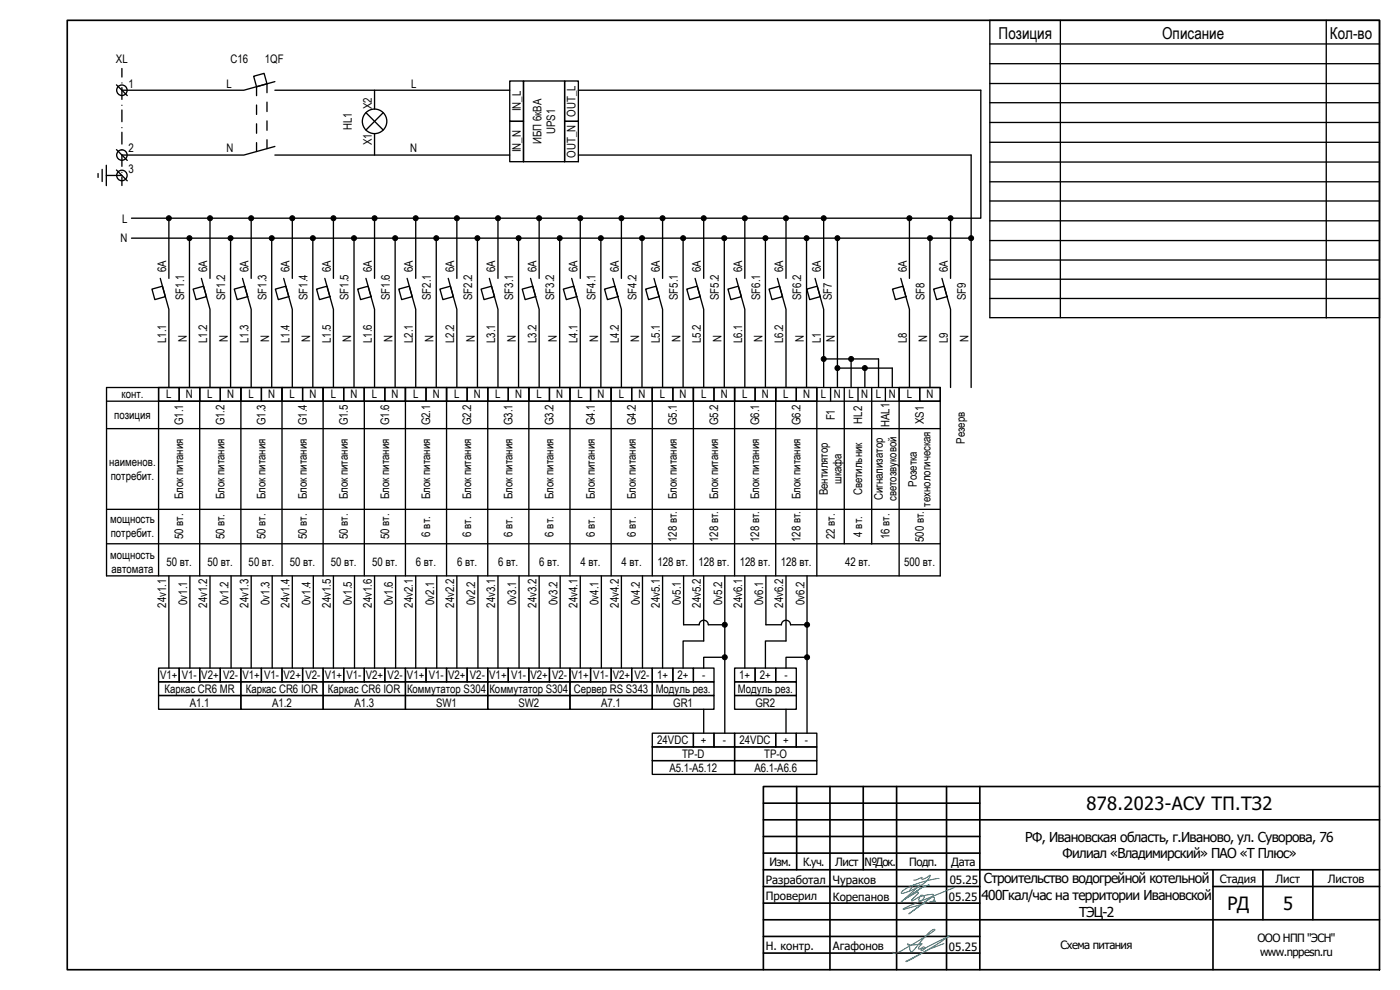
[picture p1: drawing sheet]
<svg xmlns="http://www.w3.org/2000/svg" width="420mm" height="297mm" viewBox="0 0 420 297" stroke-linecap="round" stroke-linejoin="round" font-family="sans-serif">
<g fill="none" stroke="#000" stroke-width=".5">
<path d="M20.2 6.1h393.8v284.9h-393.8zM239.1 236v25M249.1 236v55M259.1 236v25M269.1 236v55M284.1 236v55M294.1 236v55M414 236h-184.9v55M229.1 246h184.9M229.1 241h65M229.1 251h65M229.1 256h65"/>
<path d="M229.1 261h184.9M229.1 266h65M229.1 271h65M364 261v30M364 266h50M379 261v15M394 261v15M414 276h-184.9M229.1 286h65M229.1 281h65"/>
</g>
<path d="M281.8 263.7a24.8 24.8 0 0 0-11 3.7l-.3 .6a14.6 14.6 0 0 0 8.4-4.6l.2-.8-2.1 1.2a.32 .32 0 0 1-.4-.1 .32 .32 0 0 1 .1-.5l-1.5 .7-1 .2M286.5 266.2l-15.5 6.5 .2 .1 9.2-2.5a.27 .27 0 0 1 .4 .2 .27 .27 0 0 1-.4 .3l-.3-.5 .3-.5a.47 .47 0 0 0-.1-.6 .47 .47 0 0 0-.5-.1l-7 5.1 7.4-5.7-.4-.2-3.6 .6a.62 .62 0 0 1 1-.1 .62 .62 0 0 1-.1 .9l-1.1 .7-.3-.5 .3-.9-2.1 1.3-.4-.1 2.1-2.2v-.2l-.2-.1-3.9 2.1 5.4-3.6 1.9-.6-1.9 .6-6.4 4.4 5.6-5.1-1.1 .4-.9-.3-1.1 1.6M283.3 283.1a74.6 74.6 0 0 0-11.4 5.4l6-3.2 6.9-4.5-5.4 2.8a4.1 4.1 0 0 1-2.6 1 .36 .36 0 0 1 .3-.5 .36 .36 0 0 1 .4 .5 .6 .6 0 0 1-.4 .6 .6 .6 0 0 1-.7-.3l.3-.4-.8 .3a.54 .54 0 0 1-.3-.6 .54 .54 0 0 1 .5-.4 .51 .51 0 0 0 .5-.7 7.5 7.5 0 0 1-4.3 .2l.2-.1a1.25 1.25 0 0 1 .5 1.5 .57 .57 0 0 0 .3 .8 .57 .57 0 0 0 .8-.2l1.4-1.8a14.6 14.6 0 0 1 4.9-4.7l.2 .1a66.4 66.4 0 0 1-11.9 7.1l-.7 .1v-.4" fill="none" stroke="#008080" stroke-width=".3"/>
<g fill="none" stroke="#000" stroke-width=".4">
<path d="M297.1 19.1h116.9M297.1 13.2h116.9M318.2 6.1v89.2M398 6.1v89.3M35 25.5l3.2 3.2M36.6 20.6v2.5M36.6 26.3v3.5M36.6 31.6h.1M36.6 33v3.5M36.6 38.3h.1M36.6 39.7v3.5M36.6 24.9h.1"/>
<path d="M76.1 22.9l3.2-.9 .8 3.1-3.1 .9zM77 26v2.7M77 31.5v2.8M77 37.1v2.9M80.1 25.1v2.7M80.1 30.6v2.9M80.1 36.3v2.8M82.5 27.1h70.5M82.5 24.5l-9.3 2.6h-36.6M109.8 33.8l5.2 5.2M112.4 27.1v5.6M115 33.8l-5.2 5.2"/>
<path d="M153 24.3h4.1v12.1h-4.1zM153 36.4h4.1v12.1h-4.1zM157.1 24.3h12.3v24.2h-12.3zM169.4 24.3h4.2v12.1h-4.2zM169.4 36.4h4.2v12.1h-4.2zM173.6 27.1h120.8v38.4h-254.9M297.1 25.1h116.9M297.1 30.8h116.9M297.1 36.7h116.9M29.4 52.1v1.1M30.7 50.8v3.7M31.9 49.6v6.1"/>
<path d="M31.9 52.6h4.7M35 44.9l3.2 3.2M35 51l3.2 3.3M36.6 45h.1M36.6 46.4v3.5M36.6 51.7h.1M36.6 53.1v2.6M77 42.8v2.7M80.1 41.9v2.7M82.5 43.9l-9.3 2.6h-36.6M82.5 46.5h70.5M112.4 40.1v6.4"/>
<path d="M173.6 46.5h117.9v25h-252M297.1 42.7h116.9M297.1 48.6h116.9M297.1 54.5h116.9M50.7 66.2v17.3M56.9 72.2v44.1M63 66.2v17.3M69.2 72.2v44.1M75.4 66.2v17.3M81.5 72.2v44.1M87.7 66.2v17.3M93.9 72.2v44.1"/>
<path d="M100.1 66.2v17.3M106.2 72.2v44.1M112.4 66.2v17.3M118.6 72.2v44.1M124.8 66.2v17.3M130.9 72.2v44.1M137.1 66.2v17.3M143.3 72.2v44.1M149.4 66.2v17.3M155.6 72.2v44.1M161.8 66.2v17.3M168 72.2v44.1"/>
<path d="M174.1 66.2v17.3M180.3 72.2v44.1M186.5 66.2v17.3M192.7 72.2v44.1M198.8 66.2v17.3M205 72.2v44.1M211.2 66.2v17.3M217.4 72.2v44.1M223.5 66.2v17.3M229.7 72.2v44.1M235.9 66.2v17.3M242.1 72.2v44.1"/>
<path d="M247.2 66.2v17.3M251.3 72.2v44.1M272.9 66.2v17.3M279.1 72.2v44.1M285.3 66.2v17.3M291.5 72.2v44.1M297.1 60.3h116.9M297.1 72.2h116.9M297.1 66.3h116.9M297.1 78h116.9M45.6 86.7l3.2-.8 .8 3.1-3.1 .9zM48.1 83.5l2.6 9.3v23.5"/>
<path d="M58 86.7l3.1-.8 .9 3.1-3.2 .9zM60.4 83.5l2.6 9.3v23.5M70.3 86.7l3.1-.8 .9 3.1-3.1 .9zM72.8 83.5l2.6 9.3v23.5M82.6 86.7l3.2-.8 .9 3.1-3.2 .9zM85.1 83.5l2.6 9.3v23.5M95 86.7l3.1-.8 .9 3.1-3.1 .9zM97.5 83.5l2.6 9.3v23.5M107.3 86.7l3.2-.8 .9 3.1-3.2 .9zM109.8 83.5l2.6 9.3v23.5M119.7 86.7l3.1-.8 .9 3.1-3.1 .9zM122.2 83.5l2.6 9.3v23.5"/>
<path d="M132 86.7l3.2-.8 .8 3.1-3.1 .9zM134.5 83.5l2.6 9.3v23.5M144.4 86.7l3.1-.8 .9 3.1-3.1 .9zM146.9 83.5l2.5 9.3v23.5M156.7 86.7l3.2-.8 .8 3.1-3.1 .9zM159.2 83.5l2.6 9.3v23.5M169.1 86.7l3.1-.8 .9 3.1-3.1 .9zM171.6 83.5l2.5 9.3v23.5M181.4 86.7l3.2-.8 .9 3.1-3.2 .9zM183.9 83.5l2.6 9.3v23.5M193.8 86.7l3.1-.8 .9 3.1-3.2 .9zM196.3 83.5l2.5 9.3v23.5"/>
<path d="M206.1 86.7l3.2-.8 .8 3.1-3.1 .9zM208.6 83.5l2.6 9.3v23.5M218.5 86.7l3.1-.8 .9 3.1-3.2 .9zM220.9 83.5l2.6 9.3v23.5M230.8 86.7l3.2-.8 .8 3.1-3.1 .9zM233.3 83.5l2.6 9.3v23.5M242.1 86.7l3.2-.8 .9 3.1-3.2 .9zM244.6 83.5l2.6 9.3v23.5M267.9 86.7l3.1-.8 .9 3.1-3.2 .9zM270.4 83.5l2.5 9.3v23.5M280.2 86.7l3.1-.8 .9 3.1-3.1 .9zM282.7 83.5l2.6 9.3v23.5"/>
<path d="M297.1 83.8h116.9M297.1 89.6h116.9M414 95.3h-116.9v-89.2h116.9v89.3M32 116.3h250.2v56.5h-250.2zM47.6 116.3v56.5M47.6 116.3h6.2v4.1h-6.2zM53.8 116.3h6.1v4.1h-6.1zM59.9 116.3v56.5M59.9 116.3h6.2v4.1h-6.2zM66.1 116.3h6.2v4.1h-6.2zM72.3 116.3v56.5M72.3 116.3h6.2v4.1h-6.2z"/>
<path d="M78.5 116.3h6.1v4.1h-6.1zM84.6 116.3h6.2v4.1h-6.2zM84.6 116.3v56.5M90.8 116.3h6.2v4.1h-6.2zM97 116.3h6.2v4.1h-6.2zM97 116.3v56.5M103.2 116.3h6.1v4.1h-6.1zM109.3 116.3h6.2v4.1h-6.2zM109.3 116.3v56.5M115.5 116.3h6.2v4.1h-6.2zM121.7 116.3h6.2v4.1h-6.2zM121.7 116.3v56.5"/>
<path d="M127.9 116.3h6.1v4.1h-6.1zM134 116.3v56.5M134 116.3h6.2v4.1h-6.2zM140.2 116.3h6.2v4.1h-6.2zM146.4 116.3v56.5M146.4 116.3h6.1v4.1h-6.1zM152.5 116.3h6.2v4.1h-6.2zM158.7 116.3v56.5M158.7 116.3h6.2v4.1h-6.2zM164.9 116.3h6.2v4.1h-6.2zM171.1 116.3h6.1v4.1h-6.1zM171.1 116.3v56.5"/>
<path d="M177.2 116.3h6.2v4.1h-6.2zM183.4 116.3h6.2v4.1h-6.2zM183.4 116.3v56.5M189.6 116.3h6.2v4.1h-6.2zM195.8 116.3h6.1v4.1h-6.1zM195.8 116.3v56.5M201.9 116.3h6.2v4.1h-6.2zM208.1 116.3h6.2v4.1h-6.2zM208.1 116.3v56.5M214.3 116.3h6.2v4.1h-6.2zM220.5 116.3h6.1v4.1h-6.1zM220.5 116.3v56.5"/>
<path d="M226.6 116.3h6.2v4.1h-6.2zM232.8 116.3v56.5M232.8 116.3h6.2v4.1h-6.2zM239 116.3h6.1v4.1h-6.1zM245.1 116.3v56.5M248 107.7h15.7v8.6M249.3 116.3v4.1M252.1 110.4h15.7v5.9M253.4 116.3v46.9M255.4 108.5v7.8M257.5 116.3v4.1M259.6 111.2v5.1"/>
<path d="M261.6 116.3v46.9M265.7 116.3v4.1M269.8 116.3v56.5M269.8 116.3h6.2v4.1h-6.2zM276 116.3h6.2v4.1h-6.2zM32 120.4h250.2M32 128.6h250.2M32 152.8h250.2M32 163.2h250.2M50.7 172.8v27.6M57 172.8v27.6M63 172.8v27.6"/>
<path d="M69.4 172.8v27.6M75.4 172.8v27.6M81.7 172.8v27.6M87.7 172.8v27.6M94 172.8v27.6M100.1 172.8v27.6M106.4 172.8v27.6M112.4 172.8v27.6M118.7 172.8v27.6M124.8 172.8v27.6M131.1 172.8v27.6M137.1 172.8v27.6"/>
<path d="M143.4 172.8v27.6M149.4 172.8v27.6M155.8 172.8v27.6M161.8 172.8v27.6M168.1 172.8v27.6M174.1 172.8v27.6M180.5 172.8v27.6M186.5 172.8v27.6M192.8 172.8v27.6M198.8 172.8v27.6M205.2 172.8v14.7h4.6a1.37 1.37 0 0 1 1.4-1.4 1.37 1.37 0 0 1 1.4 1.4h4.2M211.2 172.8v19.5h-6.2v8.1"/>
<path d="M217.5 172.8v47.2M223.5 172.8v27.6M229.9 172.8v14.7h4.6a1.37 1.37 0 0 1 1.4-1.4 1.37 1.37 0 0 1 1.3 1.4h4.3M235.9 172.8v19.5h-6.2v8.1M242.2 172.8v47.2M216.8 197.2h-5.6v3.2M241.5 197.2h-5.6v3.2M47.6 200.4h6.2v4.2h-6.2zM53.8 200.4h6.1v4.2h-6.1zM59.9 200.4h6.2v4.2h-6.2zM66.1 200.4h6.2v4.2h-6.2zM72.3 200.4h6.2v4.2h-6.2z"/>
<path d="M72.3 204.6v4.1h24.7v4.1h24.7M72.3 204.6v8.2h-24.7v-4.1h74.1M78.5 200.4h6.1v4.2h-6.1zM84.6 200.4h6.2v4.2h-6.2zM90.8 200.4h6.2v4.2h-6.2zM97 204.6v4.1h24.7M97 204.6v8.2h-24.7v-4.1h-24.7v-4.1M97 200.4h6.2v4.2h-6.2zM103.2 200.4h6.1v4.2h-6.1zM109.3 200.4h6.2v4.2h-6.2zM115.5 200.4h6.2v4.2h-6.2zM121.7 204.6v8.2"/>
<path d="M121.7 200.4h6.2v4.2h-6.2zM121.7 204.6h-74.1M121.7 208.7h24.7v4.1h-24.7M121.7 204.6h24.7v4.1h-24.7M127.9 200.4h6.1v4.2h-6.1zM134 200.4h6.2v4.2h-6.2zM140.2 200.4h6.2v4.2h-6.2zM146.4 200.4h6.1v4.2h-6.1zM146.4 208.7h24.7v4.1h-24.7zM146.4 204.6h24.7v4.1h-24.7zM152.5 200.4h6.2v4.2h-6.2zM158.7 200.4h6.2v4.2h-6.2z"/>
<path d="M164.9 200.4h6.2v4.2h-6.2zM171.1 208.7h24.7v4.1h-24.7zM171.1 204.6h24.7v4.1h-24.7zM171.1 200.4h6.1v4.2h-6.1zM177.2 200.4h6.2v4.2h-6.2zM183.4 200.4h6.2v4.2h-6.2zM189.6 200.4h6.2v4.2h-6.2zM195.8 208.7h18.5v4.1h-18.5zM195.8 204.6h18.5v4.1h-18.5zM195.8 220h12.3v4.1h-12.3zM195.8 200.4h6.1v4.2h-6.1zM201.9 200.4h6.2v4.2h-6.2z"/>
<path d="M208.1 220h6.2v4.1h-6.2zM208.1 200.4h6.2v4.2h-6.2zM211.2 212.8v7.2M214.3 220h6.2v4.1h-6.2zM220.5 208.7h18.5v4.1h-18.5zM220.5 204.6h18.5v4.1h-18.5zM220.5 200.4h6.1v4.2h-6.1zM220.5 220h12.3v4.1h-12.3zM226.6 200.4h6.2v4.2h-6.2zM232.8 200.4h6.2v4.2h-6.2zM232.8 220h6.2v4.1h-6.2zM235.9 212.8v7.2"/>
<path d="M239 220h6.1v4.1h-6.1zM195.8 228.2h24.7v4.1h-24.7zM195.8 224.1h24.7v4.1h-24.7zM220.5 228.2h24.6v4.1h-24.6zM220.5 224.1h24.6v4.1h-24.6z"/>
<circle cx="36.6" cy="27.1" r="1.57"/>
<circle cx="112.4" cy="36.4" r="3.7"/>
<circle cx="36.6" cy="52.7" r="1.57"/>
<circle cx="36.6" cy="46.5" r="1.57"/>
</g>
<g fill="none" stroke="#000" stroke-width=".3">
<circle cx="50.7" cy="65.5" r=".75"/>
<circle cx="56.9" cy="71.5" r=".75"/>
<circle cx="63" cy="65.5" r=".75"/>
<circle cx="69.2" cy="71.5" r=".75"/>
<circle cx="75.4" cy="65.5" r=".75"/>
<circle cx="81.6" cy="71.5" r=".75"/>
<circle cx="87.7" cy="65.5" r=".75"/>
<circle cx="93.9" cy="71.5" r=".75"/>
<circle cx="100.1" cy="65.5" r=".75"/>
<circle cx="106.2" cy="71.5" r=".75"/>
<circle cx="112.4" cy="65.5" r=".75"/>
<circle cx="118.6" cy="71.5" r=".75"/>
<circle cx="124.8" cy="65.5" r=".75"/>
<circle cx="130.9" cy="71.5" r=".75"/>
<circle cx="137.1" cy="65.5" r=".75"/>
<circle cx="143.3" cy="71.5" r=".75"/>
<circle cx="149.5" cy="65.5" r=".75"/>
<circle cx="155.6" cy="71.5" r=".75"/>
<circle cx="161.8" cy="65.5" r=".75"/>
<circle cx="168" cy="71.5" r=".75"/>
<circle cx="174.2" cy="65.5" r=".75"/>
<circle cx="180.3" cy="71.5" r=".75"/>
<circle cx="186.5" cy="65.5" r=".75"/>
<circle cx="192.7" cy="71.5" r=".75"/>
<circle cx="198.8" cy="65.5" r=".75"/>
<circle cx="205" cy="71.5" r=".75"/>
<circle cx="211.2" cy="65.5" r=".75"/>
<circle cx="217.4" cy="71.5" r=".75"/>
<circle cx="223.5" cy="65.5" r=".75"/>
<circle cx="229.7" cy="71.5" r=".75"/>
<circle cx="235.9" cy="65.5" r=".75"/>
<circle cx="242.1" cy="71.5" r=".75"/>
<circle cx="247.2" cy="65.5" r=".75"/>
<circle cx="251.3" cy="71.5" r=".74"/>
<circle cx="272.9" cy="65.5" r=".75"/>
<circle cx="279.1" cy="71.5" r=".75"/>
<circle cx="285.3" cy="65.5" r=".74"/>
<circle cx="291.4" cy="71.5" r=".75"/>
<circle cx="247.2" cy="107.7" r=".75"/>
<circle cx="251.3" cy="110.4" r=".75"/>
<circle cx="255.4" cy="107.7" r=".75"/>
<circle cx="259.5" cy="110.4" r=".75"/>
<circle cx="217.5" cy="197.2" r=".75"/>
<circle cx="217.5" cy="187.4" r=".75"/>
<circle cx="242.2" cy="197.2" r=".75"/>
<circle cx="242.2" cy="187.4" r=".75"/>
</g>
<g fill="#000">
<circle cx="50.7" cy="65.5" r=".75"/>
<circle cx="56.9" cy="71.5" r=".75"/>
<circle cx="63" cy="65.5" r=".75"/>
<circle cx="69.2" cy="71.5" r=".75"/>
<circle cx="75.4" cy="65.5" r=".75"/>
<circle cx="81.6" cy="71.5" r=".75"/>
<circle cx="87.7" cy="65.5" r=".75"/>
<circle cx="93.9" cy="71.5" r=".75"/>
<circle cx="100.1" cy="65.5" r=".75"/>
<circle cx="106.2" cy="71.5" r=".75"/>
<circle cx="112.4" cy="65.5" r=".75"/>
<circle cx="118.6" cy="71.5" r=".75"/>
<circle cx="124.8" cy="65.5" r=".75"/>
<circle cx="130.9" cy="71.5" r=".75"/>
<circle cx="137.1" cy="65.5" r=".75"/>
<circle cx="143.3" cy="71.5" r=".75"/>
<circle cx="149.5" cy="65.5" r=".75"/>
<circle cx="155.6" cy="71.5" r=".75"/>
<circle cx="161.8" cy="65.5" r=".75"/>
<circle cx="168" cy="71.5" r=".75"/>
<circle cx="174.2" cy="65.5" r=".75"/>
<circle cx="180.3" cy="71.5" r=".75"/>
<circle cx="186.5" cy="65.5" r=".75"/>
<circle cx="192.7" cy="71.5" r=".75"/>
<circle cx="198.8" cy="65.5" r=".75"/>
<circle cx="205" cy="71.5" r=".75"/>
<circle cx="211.2" cy="65.5" r=".75"/>
<circle cx="217.4" cy="71.5" r=".75"/>
<circle cx="223.5" cy="65.5" r=".75"/>
<circle cx="229.7" cy="71.5" r=".75"/>
<circle cx="235.9" cy="65.5" r=".75"/>
<circle cx="242.1" cy="71.5" r=".75"/>
<circle cx="247.2" cy="65.5" r=".75"/>
<circle cx="251.3" cy="71.5" r=".75"/>
<circle cx="272.9" cy="65.5" r=".75"/>
<circle cx="279.1" cy="71.5" r=".75"/>
<circle cx="285.3" cy="65.5" r=".75"/>
<circle cx="291.4" cy="71.5" r=".75"/>
<circle cx="247.2" cy="107.7" r=".75"/>
<circle cx="251.3" cy="110.4" r=".75"/>
<circle cx="255.4" cy="107.7" r=".74"/>
<circle cx="259.5" cy="110.4" r=".75"/>
<circle cx="217.5" cy="187.5" r=".75"/>
<circle cx="217.5" cy="197.2" r=".75"/>
<circle cx="242.2" cy="187.4" r=".75"/>
<circle cx="242.2" cy="197.2" r=".75"/>
</g>
<g font-size="5.5">
<text x="326.1" y="243.1">878.2023-АСУ ТП.ТЗ2</text>
<text x="368.4" y="273.1">РД</text>
<text x="385.1" y="273.1">5</text>
</g>
<g font-size="4.9">
<text x="299.7" y="11.6">Позиция</text>
<text x="348.8" y="11.6">Описание</text>
<text x="399.1" y="11.6">Кол-во</text>
</g>
<g font-size="4.1">
<text x="307.7" y="252.6">РФ, Ивановская область, г.Иваново, ул. Суворова, 76</text>
<text x="318.9" y="257.6">Филиал «Владимирский» ПАО «Т Плюс»</text>
<text x="295.3" y="265">Строительство водогрейной котельной</text>
<text x="294.5" y="270">400Гкал/час на территории Ивановской</text>
<text x="323.8" y="275">ТЭЦ-2</text>
</g>
<g font-size="3.5">
<text x="34.8" y="19">XL</text>
<text x="69.2" y="18.8">C16</text>
<text x="79.5" y="18.9">1QF</text>
<text x="38.6" y="26.3">1</text>
<text x="68" y="26.4">L</text>
<text x="123.4" y="26.3">L</text>
<text x="111.6" y="32.7" transform="rotate(-90 111.6 32.7)">X2</text>
<text x="156.3" y="33.4" transform="rotate(-90 156.3 33.4)">IN_L</text>
<text x="172.8" y="35" transform="rotate(-90 172.8 35)">OUT_L</text>
<text x="105.6" y="38.9" transform="rotate(-90 105.6 38.9)">HL1</text>
<text x="166.6" y="40.2" transform="rotate(-90 166.6 40.2)">UPS1</text>
<text x="38.6" y="45.7">2</text>
<text x="68" y="45.7">N</text>
<text x="111.6" y="43.6" transform="rotate(-90 111.6 43.6)">X1</text>
<text x="123.1" y="45.7">N</text>
<text x="156.3" y="45.7" transform="rotate(-90 156.3 45.7)">IN_N</text>
<text x="162.5" y="43.2" transform="rotate(-90 162.5 43.2)">ИБП 6кВА</text>
<text x="172.8" y="47.3" transform="rotate(-90 172.8 47.3)">OUT_N</text>
<text x="38.6" y="51.8">3</text>
<text x="36.6" y="66.8">L</text>
<text x="36.1" y="72.6">N</text>
<text x="49.9" y="81.7" transform="rotate(-90 49.9 81.7)">6А</text>
<text x="62.2" y="81.7" transform="rotate(-90 62.2 81.7)">6А</text>
<text x="74.6" y="81.7" transform="rotate(-90 74.6 81.7)">6А</text>
<text x="86.9" y="81.7" transform="rotate(-90 86.9 81.7)">6А</text>
<text x="99.2" y="81.7" transform="rotate(-90 99.2 81.7)">6А</text>
<text x="111.6" y="81.7" transform="rotate(-90 111.6 81.7)">6А</text>
<text x="123.9" y="81.7" transform="rotate(-90 123.9 81.7)">6А</text>
<text x="136.3" y="81.7" transform="rotate(-90 136.3 81.7)">6А</text>
<text x="148.6" y="81.7" transform="rotate(-90 148.6 81.7)">6А</text>
<text x="161" y="81.7" transform="rotate(-90 161 81.7)">6А</text>
<text x="173.3" y="81.7" transform="rotate(-90 173.3 81.7)">6А</text>
<text x="185.7" y="81.7" transform="rotate(-90 185.7 81.7)">6А</text>
<text x="198" y="81.7" transform="rotate(-90 198 81.7)">6А</text>
<text x="210.4" y="81.7" transform="rotate(-90 210.4 81.7)">6А</text>
<text x="222.7" y="81.7" transform="rotate(-90 222.7 81.7)">6А</text>
<text x="235.1" y="81.7" transform="rotate(-90 235.1 81.7)">6А</text>
<text x="246.4" y="81.7" transform="rotate(-90 246.4 81.7)">6А</text>
<text x="272.1" y="81.7" transform="rotate(-90 272.1 81.7)">6А</text>
<text x="284.4" y="81.7" transform="rotate(-90 284.4 81.7)">6А</text>
<text x="154" y="90" transform="rotate(-90 154 90)">SF3.1</text>
<text x="166.4" y="90" transform="rotate(-90 166.4 90)">SF3.2</text>
<text x="55.2" y="90" transform="rotate(-90 55.2 90)">SF1.1</text>
<text x="67.6" y="90" transform="rotate(-90 67.6 90)">SF1.2</text>
<text x="79.9" y="90" transform="rotate(-90 79.9 90)">SF1.3</text>
<text x="92.3" y="90" transform="rotate(-90 92.3 90)">SF1.4</text>
<text x="104.6" y="90" transform="rotate(-90 104.6 90)">SF1.5</text>
<text x="117" y="90" transform="rotate(-90 117 90)">SF1.6</text>
<text x="129.3" y="90" transform="rotate(-90 129.3 90)">SF2.1</text>
<text x="141.7" y="90" transform="rotate(-90 141.7 90)">SF2.2</text>
<text x="178.7" y="90" transform="rotate(-90 178.7 90)">SF4.1</text>
<text x="191.1" y="90" transform="rotate(-90 191.1 90)">SF4.2</text>
<text x="203.4" y="90" transform="rotate(-90 203.4 90)">SF5.1</text>
<text x="215.7" y="90" transform="rotate(-90 215.7 90)">SF5.2</text>
<text x="228.1" y="90" transform="rotate(-90 228.1 90)">SF6.1</text>
<text x="240.4" y="90" transform="rotate(-90 240.4 90)">SF6.2</text>
<text x="249.7" y="90" transform="rotate(-90 249.7 90)">SF7</text>
<text x="277.5" y="90" transform="rotate(-90 277.5 90)">SF8</text>
<text x="289.8" y="90" transform="rotate(-90 289.8 90)">SF9</text>
<text x="49.9" y="102.9" transform="rotate(-90 49.9 102.9)">L1.1</text>
<text x="56" y="102.7" transform="rotate(-90 56 102.7)">N</text>
<text x="62.2" y="102.9" transform="rotate(-90 62.2 102.9)">L1.2</text>
<text x="68.4" y="102.7" transform="rotate(-90 68.4 102.7)">N</text>
<text x="74.6" y="102.9" transform="rotate(-90 74.6 102.9)">L1.3</text>
<text x="80.7" y="102.7" transform="rotate(-90 80.7 102.7)">N</text>
<text x="86.9" y="102.9" transform="rotate(-90 86.9 102.9)">L1.4</text>
<text x="93.1" y="102.7" transform="rotate(-90 93.1 102.7)">N</text>
<text x="99.2" y="102.9" transform="rotate(-90 99.2 102.9)">L1.5</text>
<text x="105.4" y="102.7" transform="rotate(-90 105.4 102.7)">N</text>
<text x="111.6" y="102.9" transform="rotate(-90 111.6 102.9)">L1.6</text>
<text x="117.8" y="102.7" transform="rotate(-90 117.8 102.7)">N</text>
<text x="123.9" y="102.9" transform="rotate(-90 123.9 102.9)">L2.1</text>
<text x="130.1" y="102.7" transform="rotate(-90 130.1 102.7)">N</text>
<text x="136.3" y="102.9" transform="rotate(-90 136.3 102.9)">L2.2</text>
<text x="142.5" y="102.7" transform="rotate(-90 142.5 102.7)">N</text>
<text x="148.6" y="102.9" transform="rotate(-90 148.6 102.9)">L3.1</text>
<text x="154.8" y="102.7" transform="rotate(-90 154.8 102.7)">N</text>
<text x="161" y="102.9" transform="rotate(-90 161 102.9)">L3.2</text>
<text x="167.2" y="102.7" transform="rotate(-90 167.2 102.7)">N</text>
<text x="173.3" y="102.9" transform="rotate(-90 173.3 102.9)">L4.1</text>
<text x="179.5" y="102.7" transform="rotate(-90 179.5 102.7)">N</text>
<text x="185.7" y="102.9" transform="rotate(-90 185.7 102.9)">L4.2</text>
<text x="191.8" y="102.7" transform="rotate(-90 191.8 102.7)">N</text>
<text x="198" y="102.9" transform="rotate(-90 198 102.9)">L5.1</text>
<text x="204.2" y="102.7" transform="rotate(-90 204.2 102.7)">N</text>
<text x="210.4" y="102.9" transform="rotate(-90 210.4 102.9)">L5.2</text>
<text x="216.5" y="102.7" transform="rotate(-90 216.5 102.7)">N</text>
<text x="222.7" y="102.9" transform="rotate(-90 222.7 102.9)">L6.1</text>
<text x="228.9" y="102.7" transform="rotate(-90 228.9 102.7)">N</text>
<text x="235.1" y="102.9" transform="rotate(-90 235.1 102.9)">L6.2</text>
<text x="241.2" y="102.7" transform="rotate(-90 241.2 102.7)">N</text>
<text x="246.4" y="102.9" transform="rotate(-90 246.4 102.9)">L1</text>
<text x="250.5" y="102.7" transform="rotate(-90 250.5 102.7)">N</text>
<text x="272.1" y="102.9" transform="rotate(-90 272.1 102.9)">L8</text>
<text x="278.3" y="102.7" transform="rotate(-90 278.3 102.7)">N</text>
<text x="284.4" y="102.9" transform="rotate(-90 284.4 102.9)">L9</text>
<text x="290.6" y="102.7" transform="rotate(-90 290.6 102.7)">N</text>
<text x="36.5" y="119.5">конт.</text>
<text x="49.9" y="119.5">L</text>
<text x="55.8" y="119.5">N</text>
<text x="62.2" y="119.5">L</text>
<text x="68.1" y="119.5">N</text>
<text x="74.6" y="119.5">L</text>
<text x="80.5" y="119.5">N</text>
<text x="86.9" y="119.5">L</text>
<text x="92.8" y="119.5">N</text>
<text x="99.3" y="119.5">L</text>
<text x="105.2" y="119.5">N</text>
<text x="111.6" y="119.5">L</text>
<text x="117.5" y="119.5">N</text>
<text x="124" y="119.5">L</text>
<text x="129.9" y="119.5">N</text>
<text x="136.3" y="119.5">L</text>
<text x="142.2" y="119.5">N</text>
<text x="148.6" y="119.5">L</text>
<text x="154.6" y="119.5">N</text>
<text x="161" y="119.5">L</text>
<text x="166.9" y="119.5">N</text>
<text x="173.3" y="119.5">L</text>
<text x="179.3" y="119.5">N</text>
<text x="185.7" y="119.5">L</text>
<text x="191.6" y="119.5">N</text>
<text x="198" y="119.5">L</text>
<text x="204" y="119.5">N</text>
<text x="210.4" y="119.5">L</text>
<text x="216.3" y="119.5">N</text>
<text x="222.7" y="119.5">L</text>
<text x="228.7" y="119.5">N</text>
<text x="235.1" y="119.5">L</text>
<text x="241" y="119.5">N</text>
<text x="246.4" y="119.5">L N</text>
<text x="254.6" y="119.5">L N</text>
<text x="262.9" y="119.5">L N</text>
<text x="272.1" y="119.5">L</text>
<text x="278.1" y="119.5">N</text>
<text x="34.3" y="125.7">позиция</text>
<text x="55" y="127.6" transform="rotate(-90 55 127.6)">G1.1</text>
<text x="67.4" y="127.6" transform="rotate(-90 67.4 127.6)">G1.2</text>
<text x="79.7" y="127.6" transform="rotate(-90 79.7 127.6)">G1.3</text>
<text x="92" y="127.6" transform="rotate(-90 92 127.6)">G1.4</text>
<text x="104.4" y="127.6" transform="rotate(-90 104.4 127.6)">G1.5</text>
<text x="116.7" y="127.6" transform="rotate(-90 116.7 127.6)">G1.6</text>
<text x="129.1" y="127.6" transform="rotate(-90 129.1 127.6)">G2.1</text>
<text x="141.4" y="127.6" transform="rotate(-90 141.4 127.6)">G2.2</text>
<text x="153.8" y="127.6" transform="rotate(-90 153.8 127.6)">G3.1</text>
<text x="166.1" y="127.6" transform="rotate(-90 166.1 127.6)">G3.2</text>
<text x="178.5" y="127.6" transform="rotate(-90 178.5 127.6)">G4.1</text>
<text x="190.8" y="127.6" transform="rotate(-90 190.8 127.6)">G4.2</text>
<text x="203.2" y="127.6" transform="rotate(-90 203.2 127.6)">G5.1</text>
<text x="215.5" y="127.6" transform="rotate(-90 215.5 127.6)">G5.2</text>
<text x="227.9" y="127.6" transform="rotate(-90 227.9 127.6)">G6.1</text>
<text x="240.2" y="127.6" transform="rotate(-90 240.2 127.6)">G6.2</text>
<text x="250.5" y="126.2" transform="rotate(-90 250.5 126.2)">F1</text>
<text x="258.7" y="127.1" transform="rotate(-90 258.7 127.1)">HL2</text>
<text x="267" y="128.1" transform="rotate(-90 267 128.1)">HAL1</text>
<text x="277.3" y="127.2" transform="rotate(-90 277.3 127.2)">XS1</text>
<text x="289.6" y="133.1" transform="rotate(-90 289.6 133.1)">Резерв</text>
<text x="32.8" y="139.9">наименов.</text>
<text x="33.2" y="144">потребит.</text>
<text x="55" y="149.8" transform="rotate(-90 55 149.8)">Блок питания</text>
<text x="67.4" y="149.8" transform="rotate(-90 67.4 149.8)">Блок питания</text>
<text x="79.7" y="149.8" transform="rotate(-90 79.7 149.8)">Блок питания</text>
<text x="92" y="149.8" transform="rotate(-90 92 149.8)">Блок питания</text>
<text x="104.4" y="149.8" transform="rotate(-90 104.4 149.8)">Блок питания</text>
<text x="116.7" y="149.8" transform="rotate(-90 116.7 149.8)">Блок питания</text>
<text x="129.1" y="149.8" transform="rotate(-90 129.1 149.8)">Блок питания</text>
<text x="141.4" y="149.8" transform="rotate(-90 141.4 149.8)">Блок питания</text>
<text x="153.8" y="149.8" transform="rotate(-90 153.8 149.8)">Блок питания</text>
<text x="166.1" y="149.8" transform="rotate(-90 166.1 149.8)">Блок питания</text>
<text x="178.5" y="149.8" transform="rotate(-90 178.5 149.8)">Блок питания</text>
<text x="190.8" y="149.8" transform="rotate(-90 190.8 149.8)">Блок питания</text>
<text x="203.2" y="149.8" transform="rotate(-90 203.2 149.8)">Блок питания</text>
<text x="215.5" y="149.8" transform="rotate(-90 215.5 149.8)">Блок питания</text>
<text x="227.9" y="149.8" transform="rotate(-90 227.9 149.8)">Блок питания</text>
<text x="240.2" y="149.8" transform="rotate(-90 240.2 149.8)">Блок питания</text>
<text x="248.4" y="148.6" transform="rotate(-90 248.4 148.6)">Вентилятор</text>
<text x="252.5" y="145.3" transform="rotate(-90 252.5 145.3)">шкафа</text>
<text x="258.7" y="148.6" transform="rotate(-90 258.7 148.6)">Светильник</text>
<text x="275.2" y="146" transform="rotate(-90 275.2 146)">Розетка</text>
<text x="264.9" y="150.1" transform="rotate(-90 264.9 150.1)">Сигнализатор</text>
<text x="269" y="150.4" transform="rotate(-90 269 150.4)">светозвуковой</text>
<text x="279.3" y="152" transform="rotate(-90 279.3 152)">технологическая</text>
<text x="33.1" y="157.1">мощность</text>
<text x="33.2" y="161.2">потребит.</text>
<text x="55" y="161.8" transform="rotate(-90 55 161.8)">50 вт.</text>
<text x="67.4" y="161.8" transform="rotate(-90 67.4 161.8)">50 вт.</text>
<text x="79.7" y="161.8" transform="rotate(-90 79.7 161.8)">50 вт.</text>
<text x="92" y="161.8" transform="rotate(-90 92 161.8)">50 вт.</text>
<text x="104.4" y="161.8" transform="rotate(-90 104.4 161.8)">50 вт.</text>
<text x="116.7" y="161.8" transform="rotate(-90 116.7 161.8)">50 вт.</text>
<text x="129.1" y="161" transform="rotate(-90 129.1 161)">6 вт.</text>
<text x="141.4" y="161" transform="rotate(-90 141.4 161)">6 вт.</text>
<text x="153.8" y="161" transform="rotate(-90 153.8 161)">6 вт.</text>
<text x="166.1" y="161" transform="rotate(-90 166.1 161)">6 вт.</text>
<text x="178.5" y="161" transform="rotate(-90 178.5 161)">6 вт.</text>
<text x="190.8" y="161" transform="rotate(-90 190.8 161)">6 вт.</text>
<text x="250.5" y="161.8" transform="rotate(-90 250.5 161.8)">22 вт.</text>
<text x="258.7" y="161" transform="rotate(-90 258.7 161)">4 вт.</text>
<text x="267" y="161.8" transform="rotate(-90 267 161.8)">16 вт.</text>
<text x="33.1" y="167.9">мощность</text>
<text x="203.2" y="162.6" transform="rotate(-90 203.2 162.6)">128 вт.</text>
<text x="215.5" y="162.6" transform="rotate(-90 215.5 162.6)">128 вт.</text>
<text x="227.9" y="162.6" transform="rotate(-90 227.9 162.6)">128 вт.</text>
<text x="240.2" y="162.6" transform="rotate(-90 240.2 162.6)">128 вт.</text>
<text x="277.3" y="162.6" transform="rotate(-90 277.3 162.6)">500 вт.</text>
<text x="33.5" y="172">автомата</text>
<text x="49.9" y="169.9">50 вт.</text>
<text x="62.3" y="169.9">50 вт.</text>
<text x="74.6" y="169.9">50 вт.</text>
<text x="87" y="169.9">50 вт.</text>
<text x="99.3" y="169.9">50 вт.</text>
<text x="111.7" y="169.9">50 вт.</text>
<text x="124.8" y="169.9">6 вт.</text>
<text x="137.2" y="169.9">6 вт.</text>
<text x="149.5" y="169.9">6 вт.</text>
<text x="161.9" y="169.9">6 вт.</text>
<text x="174.2" y="169.9">4 вт.</text>
<text x="186.6" y="169.9">4 вт.</text>
<text x="197.3" y="169.9">128 вт.</text>
<text x="209.6" y="169.9">128 вт.</text>
<text x="222" y="169.9">128 вт.</text>
<text x="234.3" y="169.9">128 вт.</text>
<text x="253.7" y="169.9">42 вт.</text>
<text x="271.4" y="169.9">500 вт.</text>
<text x="49.9" y="182.3" transform="rotate(-90 49.9 182.3)">24v1.1</text>
<text x="56.2" y="181.5" transform="rotate(-90 56.2 181.5)">0v1.1</text>
<text x="62.2" y="182.3" transform="rotate(-90 62.2 182.3)">24v1.2</text>
<text x="68.5" y="181.5" transform="rotate(-90 68.5 181.5)">0v1.2</text>
<text x="74.6" y="182.3" transform="rotate(-90 74.6 182.3)">24v1.3</text>
<text x="80.9" y="181.5" transform="rotate(-90 80.9 181.5)">0v1.3</text>
<text x="86.9" y="182.3" transform="rotate(-90 86.9 182.3)">24v1.4</text>
<text x="93.2" y="181.5" transform="rotate(-90 93.2 181.5)">0v1.4</text>
<text x="99.2" y="182.3" transform="rotate(-90 99.2 182.3)">24v1.5</text>
<text x="105.6" y="181.5" transform="rotate(-90 105.6 181.5)">0v1.5</text>
<text x="111.6" y="182.3" transform="rotate(-90 111.6 182.3)">24v1.6</text>
<text x="117.9" y="181.5" transform="rotate(-90 117.9 181.5)">0v1.6</text>
<text x="123.9" y="182.3" transform="rotate(-90 123.9 182.3)">24v2.1</text>
<text x="130.3" y="181.5" transform="rotate(-90 130.3 181.5)">0v2.1</text>
<text x="136.3" y="182.3" transform="rotate(-90 136.3 182.3)">24v2.2</text>
<text x="142.6" y="181.5" transform="rotate(-90 142.6 181.5)">0v2.2</text>
<text x="148.6" y="182.3" transform="rotate(-90 148.6 182.3)">24v3.1</text>
<text x="154.9" y="181.5" transform="rotate(-90 154.9 181.5)">0v3.1</text>
<text x="161" y="182.3" transform="rotate(-90 161 182.3)">24v3.2</text>
<text x="167.3" y="181.5" transform="rotate(-90 167.3 181.5)">0v3.2</text>
<text x="173.3" y="182.3" transform="rotate(-90 173.3 182.3)">24v4.1</text>
<text x="179.7" y="181.5" transform="rotate(-90 179.7 181.5)">0v4.1</text>
<text x="185.7" y="182.3" transform="rotate(-90 185.7 182.3)">24v4.2</text>
<text x="192" y="181.5" transform="rotate(-90 192 181.5)">0v4.2</text>
<text x="198" y="182.3" transform="rotate(-90 198 182.3)">24v5.1</text>
<text x="204.4" y="181.5" transform="rotate(-90 204.4 181.5)">0v5.1</text>
<text x="210.4" y="182.3" transform="rotate(-90 210.4 182.3)">24v5.2</text>
<text x="216.7" y="181.5" transform="rotate(-90 216.7 181.5)">0v5.2</text>
<text x="222.7" y="182.3" transform="rotate(-90 222.7 182.3)">24v6.1</text>
<text x="229" y="181.5" transform="rotate(-90 229 181.5)">0v6.1</text>
<text x="235.1" y="182.3" transform="rotate(-90 235.1 182.3)">24v6.2</text>
<text x="241.4" y="181.5" transform="rotate(-90 241.4 181.5)">0v6.2</text>
<text x="48.1" y="203.8">V1+</text>
<text x="54.6" y="203.8">V1-</text>
<text x="60.4" y="203.8">V2+</text>
<text x="66.9" y="203.8">V2-</text>
<text x="72.8" y="203.8">V1+</text>
<text x="79.3" y="203.8">V1-</text>
<text x="85.1" y="203.8">V2+</text>
<text x="91.6" y="203.8">V2-</text>
<text x="97.4" y="203.8">V1+</text>
<text x="104" y="203.8">V1-</text>
<text x="109.8" y="203.8">V2+</text>
<text x="116.3" y="203.8">V2-</text>
<text x="122.1" y="203.8">V1+</text>
<text x="128.7" y="203.8">V1-</text>
<text x="134.5" y="203.8">V2+</text>
<text x="141" y="203.8">V2-</text>
<text x="146.8" y="203.8">V1+</text>
<text x="153.4" y="203.8">V1-</text>
<text x="159.2" y="203.8">V2+</text>
<text x="165.7" y="203.8">V2-</text>
<text x="171.5" y="203.8">V1+</text>
<text x="178.1" y="203.8">V1-</text>
<text x="183.9" y="203.8">V2+</text>
<text x="190.4" y="203.8">V2-</text>
<text x="197.2" y="203.8">1+</text>
<text x="203.4" y="203.8">2+</text>
<text x="210.7" y="203.8">-</text>
<text x="221.9" y="203.8">1+</text>
<text x="228.1" y="203.8">2+</text>
<text x="235.4" y="203.8">-</text>
<text x="49.4" y="207.9">Каркас CR6 MR</text>
<text x="73.8" y="207.9">Каркас CR6 IOR</text>
<text x="98.4" y="207.9">Каркас CR6 IOR</text>
<text x="122.2" y="207.9">Коммутатор S304</text>
<text x="146.9" y="207.9">Коммутатор S304</text>
<text x="172.2" y="207.9">Сервер RS S343</text>
<text x="196.8" y="207.9">Модуль рез.</text>
<text x="221.5" y="207.9">Модуль рез.</text>
<text x="57" y="212">А1.1</text>
<text x="81.7" y="212">А1.2</text>
<text x="106.4" y="212">А1.3</text>
<text x="130.9" y="212">SW1</text>
<text x="155.6" y="212">SW2</text>
<text x="180.4" y="212">A7.1</text>
<text x="202" y="212">GR1</text>
<text x="226.7" y="212">GR2</text>
<text x="197.3" y="223.3">24VDC</text>
<text x="204.7" y="227.4">TP-D</text>
<text x="210.3" y="223.3">+</text>
<text x="216.9" y="223.3">-</text>
<text x="222" y="223.3">24VDC</text>
<text x="229.3" y="227.4">TP-O</text>
<text x="235" y="223.3">+</text>
<text x="241.6" y="223.3">-</text>
<text x="200.9" y="231.5">A5.1-A5.12</text>
<text x="226.4" y="231.5">A6.1-A6.6</text>
</g>
<g font-size="3.4">
<text x="231" y="259.8">Изм.</text>
<text x="241" y="259.8">К.уч.</text>
<text x="250.6" y="259.8">Лист №Док.</text>
<text x="272.9" y="259.8">Подп.</text>
<text x="285.5" y="259.8">Дата</text>
<text x="229.9" y="265.2">Разработал</text>
<text x="250" y="265.1">Чураков</text>
<text x="285" y="265.3">05.25</text>
<text x="366.1" y="264.8">Стадия</text>
<text x="382.7" y="264.8">Лист</text>
<text x="398.5" y="264.8">Листов</text>
<text x="229.9" y="270.2">Проверил</text>
<text x="250" y="270.2">Корепанов</text>
<text x="284.8" y="270.3">05.25</text>
<text x="229.9" y="284.9">Н. контр.</text>
<text x="250" y="285">Агафонов</text>
<text x="284.8" y="285.2">05.25</text>
<text x="318.3" y="284.8">Схема питания</text>
<text x="377.4" y="282.7">ООО НПП &quot;ЭСН&quot;</text>
<text x="378.2" y="286.9">www.nppesn.ru</text>
</g>
</svg>
